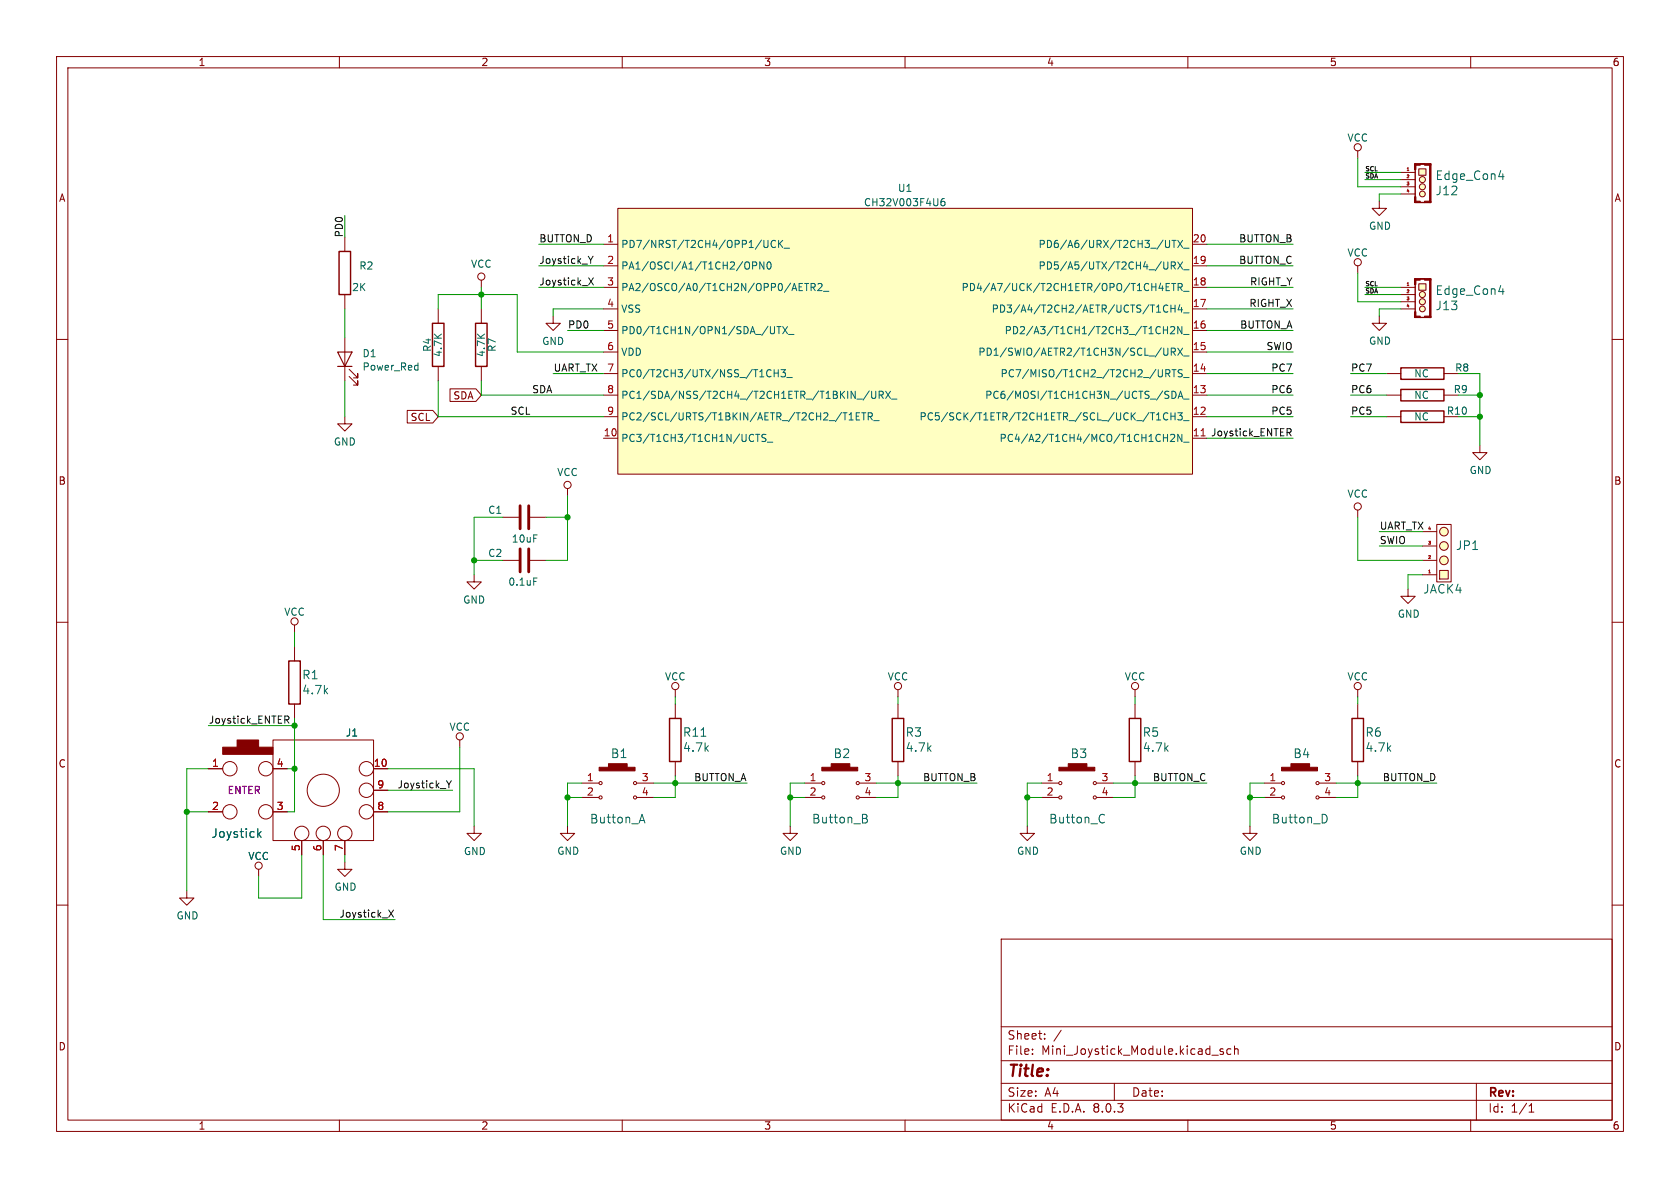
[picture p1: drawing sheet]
<svg xmlns="http://www.w3.org/2000/svg" width="297mm" height="210mm" viewBox="0 0 297 210" stroke-linecap="round" stroke-linejoin="round" font-family="sans-serif">
<g fill="none" stroke="#840000" stroke-width=".18">
<path d="M10 10h277v190h-277zM12 12h273v186h-273zM60 10v2M110 10v2M160 10v2M210 10v2M260 10v2M10 60h2M285 60h2M10 110h2M52.1 110.5v1.3M52.1 114.3v2.5"/>
<path d="M83.8 101.6v1.3h1.3l-1.3 1.2-1.3-1.2h1.3M285 110h2M52.1 124.5v2.5M81.3 130.8v1.3M102.9 138.4h3M112.6 138.4h3M200.7 121.9v1.3M200.7 124.5v2.5M200.7 134.6v2.6M240 121.9v1.3M240 124.5v2.5M240 134.6v2.6"/>
<path d="M10 160h2M100.3 146.1v1.2h1.3l-1.3 1.3-1.2-1.3h1.2M102.9 141h3M112.6 141h3M181.6 146.1v1.2h1.3l-1.3 1.3-1.3-1.3h1.3M285 160h2M177 166h108v32h-108zM60 198v2M110 198v2M160 198v2M177 194.5h108M177 191.5h108"/>
<path d="M177 187.5h108M177 181.5h108M182.5 186.3v.1M182.5 185.5v.1M184.7 183.6v.1M184.7 182.8v.1M187.6 182.1l-1.3 2M197 191.5v3M210 198v2M214.2 186.5h1.2M216.2 185.5l-.3-.1-.2 .2v.2l.5 .2v.3h-.5M217.6 185.5l-.4-.1-.3 .3v.4l.1 .2h.6"/>
<path d="M218.2 185.5l.3-.1 .3 .1 .1 .9M218.2 184.9v1.5M260 198v2M261 191.5v6.5M270.3 196.6h.9M270.3 195.5l.4-.4v1.5"/>
<circle cx="52.1" cy="109.9" r=".63"/>
<circle cx="81.3" cy="130.2" r=".63"/>
<circle cx="106.2" cy="138.4" r=".28"/>
<circle cx="112.3" cy="138.4" r=".28"/>
<circle cx="200.7" cy="121.3" r=".63"/>
<circle cx="240" cy="121.3" r=".63"/>
<circle cx="106.2" cy="141" r=".28"/>
<circle cx="112.3" cy="141" r=".28"/>
</g>
<path d="M51.1 116.8h2v7.7h-2zM199.6 127h2.1v7.6h-2.1zM239 127h2v7.6h-2z" fill="none" stroke="#840000" stroke-width=".25"/>
<g fill="#840000" stroke="#840000" stroke-width=".18">
<path d="M105.9 135.6h6.4v.7h-6.4z"/>
<path d="M107.6 135h3.3v.6h-3.3z"/>
</g>
<path d="M113.1 145h.8M113.5 144l.5 1.5" fill="none" stroke="#006464" stroke-width=".18"/>
<path d="M109.2 36.8h101.6v47h-101.6z" fill="#ffffc2"/>
<g fill="none" stroke="#840000" stroke-width=".18">
<path d="M109.2 36.8h101.6v47h-101.6zM243.8 35.6v1.2h1.3l-1.3 1.3-1.2-1.3h1.2M61 41.9v2.6M61 52.1v2.5M61 59.7v7.6M77.5 54.6v2.6M85.1 49.5v1.3M85.1 54.6v2.6M97.8 55.9v1.3h1.3l-1.3 1.2-1.3-1.2h1.3M106.7 43.2h2.5M106.7 58.4h2.5M106.7 54.6h2.5"/>
<path d="M106.7 50.8h2.5M106.7 47h2.5M210.8 43.2h2.6M210.8 58.4h2.6M210.8 54.6h2.6M210.8 50.8h2.6M210.8 47h2.6M240 47v1.3M243.8 55.9v1.3h1.3l-1.3 1.2-1.2-1.2h1.2M61 73.7v1.2h1.2l-1.2 1.3-1.3-1.3h1.3M61.7 66.5l1.5 1.6v-.8v.8h-.7M61.7 65.3l1.5 1.5v-.8v.8h-.7"/>
<path d="M77.5 64.8v2.5M85.1 64.8v2.5M106.7 77.5h2.5M106.7 73.7h2.5M106.7 69.9h2.5M106.7 66h2.5M106.7 62.2h2.5M210.8 77.5h2.6M210.8 73.7h2.6M210.8 69.9h2.6M210.8 66h2.6M210.8 62.2h2.6"/>
<path d="M245.1 73.7h2.5M245.1 69.9h2.5M245.1 66h2.5M255.3 69.9h2.5M255.3 66h2.5M261.6 78.7v1.3h1.3l-1.3 1.3-1.3-1.3h1.3M88.9 99.1h2.8M88.9 91.4h2.8M93.7 99.1h2.8M93.7 91.4h2.8M100.3 86.4v1.2M240 90.2v1.2"/>
<path d="M248.9 104.1v1.3h1.3l-1.3 1.3-1.3-1.3h1.3M119.4 121.9v1.3M119.4 124.5v2.5M119.4 134.6v2.6M142.2 138.4h3M151.9 138.4h3M158.7 121.9v1.3M158.7 124.5v2.5M158.7 134.6v2.6M184.1 138.4h3M193.9 138.4h2.9M223.5 138.4h3"/>
<path d="M233.2 138.4h3M83.8 146.1v1.2h1.3l-1.3 1.3-1.3-1.3h1.3M139.7 146.1v1.2h1.3l-1.3 1.3-1.3-1.3h1.3M142.2 141h3M151.9 141h3M184.1 141h3M193.9 141h2.9M221 146.1v1.2h1.2l-1.2 1.3-1.3-1.3h1.3M223.5 141h3M233.2 141h3"/>
<circle cx="85.1" cy="48.9" r=".63"/>
<circle cx="240" cy="46.4" r=".63"/>
<circle cx="100.3" cy="85.7" r=".63"/>
<circle cx="240" cy="89.5" r=".63"/>
<circle cx="119.4" cy="121.3" r=".63"/>
<circle cx="145.5" cy="138.4" r=".28"/>
<circle cx="151.6" cy="138.4" r=".28"/>
<circle cx="158.7" cy="121.3" r=".63"/>
<circle cx="187.5" cy="138.4" r=".28"/>
<circle cx="193.5" cy="138.4" r=".28"/>
<circle cx="226.8" cy="138.4" r=".28"/>
<circle cx="232.9" cy="138.4" r=".28"/>
<circle cx="145.5" cy="141" r=".28"/>
<circle cx="151.6" cy="141" r=".28"/>
<circle cx="187.5" cy="141" r=".28"/>
<circle cx="193.5" cy="141" r=".28"/>
<circle cx="226.8" cy="141" r=".28"/>
<circle cx="232.9" cy="141" r=".28"/>
</g>
<g fill="none" stroke="#006464" stroke-width=".18">
<path d="M166.9 35.1l-.3 .1a.86 .86 0 0 0 0 1.2l.4-.1 .1-.5-.3-.2h-.2l-.3 .2M132.4 46.5v.9M133.1 47l.6-.1 .1-.2-.1-.3-.6-.1v1.3M135 46.3v1.3l-.7-1.3v1.3M135.7 46.4l.2-.1a.68 .68 0 0 1 .4 .6 .68 .68 0 0 1-.4 .7l-.2-.2-.1-.3zM135.8 42.5v1l-.3 .3M136.9 57.7v1.1l-.1 .1-.4 .1M137.1 42.6a.6 .6 0 0 0-.8 .4 .6 .6 0 0 0 .6 .8l.2-.2M137.3 57.7h.8M137.6 42.5v1.3M137.7 57.7v1.3M137.8 43l.6 .8"/>
<path d="M138.4 42.5l-.8 .7M138.4 57.7l.8 1.3M138.6 43.9h1M139.2 57.7l-.8 1.3M139.4 59.1h1M141.3 51.4h.6M141.3 50.1h.6M142.2 50.1h.8M142.6 50.1v1.3M143.4 50.8l.6-.1 .1-.2v-.3l-.7-.1v1.3M143.7 50.8l.4 .6M144.6 50.2l.5-.1 .2 .4-.8 .9h.8"/>
<path d="M145.6 51.5h.9M204.9 51h.8M205.7 58.3h.7M206.2 50.7h.4M206.4 57.7v1.3M206.5 54a.6 .6 0 0 0-.9 .5 .6 .6 0 0 0 .6 .7l.3-.1M206.8 50.1h-.6v1.3h.6M206.8 42.5v1l-.3 .3M206.9 57.9l.5-.2 .3 .4-.8 .9h.8M207 53.9v1.3M207 54.5h.7M207.1 47l.6-.1 .1-.2-.1-.3-.6-.1v1.3"/>
<path d="M207.1 50.1h.8M207.2 42.5h.7M207.4 47l.4 .6M207.5 50.1v1.3M207.6 42.5v1.3M207.7 53.9v1.3M208.2 46.3l.9 1.3M208.2 42.5l.9 1.3M208.3 50.8l.6-.1 .1-.2-.1-.3-.6-.1v1.3M208.6 53.9l-.3 .9h.8M208.6 50.8l.4 .6M208.9 54.3v.9"/>
<path d="M208.9 57.7v1.3l-.7-1.3v1.3M209.1 46.3l-.9 1.3M209.1 42.5l-.9 1.3M209.2 43.9h1M209.2 59.1h1M209.2 55.3h1M209.2 51.5h1M209.2 47.7h1M73.5 64.6h.4M73.9 64.2v1.2M73.9 65.4h-.4M133.6 76.8h.7"/>
<path d="M134 76.8v1.2M135.4 76.8h-.5l-.2 .1v.4l.6 .2 .1 .3-.2 .2h-.5M135.7 78.2h.9M136.1 65.3l.2 .2M136.3 66.5l-.2 .1M136.9 65.3v1.3M136.9 66h.7M137.6 65.3v1.3M138.1 65.3h.8l-.5 .5 .4 .2v.5l-.2 .1-.5-.1M139.1 66.7h1M150.1 74.2h.7M150.1 73.3l.4-.3v1.2"/>
<path d="M151.4 73.6h.4M152 73h-.6v1.2h.6M152.3 73h.8M152.7 73v1.2M153.5 73.6h.6l.1-.2v-.3l-.7-.1v1.2M153.7 69.1l-1.1 1.6M153.8 73.6l.4 .6M154.1 69.2v1l.2 .2h.4l.1-.2v-1M154.5 74.4h.9M155.4 69.8h.6l.2-.2-.1-.3-.7-.1v1.2M155.7 69.8l.5 .6M156.6 69.2l.8 1.2"/>
<path d="M157.4 69.2l-.8 1.2M157.6 70.6h1M204.5 74.2h.7M204.5 73.3l.3-.3v1.2M205.7 77.4h.7M206.1 65.3h.5l.2 .3-.1 .4h-.6M206.2 69.2h.4M206.4 76.8v1.2M206.4 69.8l.2 .3-.2 .3M206.4 66l.4 .6M206.5 73.1a.6 .6 0 0 0-.9 .4 .6 .6 0 0 0 .6 .7l.3-.1M206.5 61.5l-.1 1.2-.2 .1-.4-.1"/>
<path d="M206.9 76.9l.5-.1 .3 .3-.8 .9h.8M207 73v1.2M207 73.6h.7M207.1 62.2l.6-.1 .1-.1-.1-.3-.6-.2v1.3M207.2 69.2a.64 .64 0 0 1 .7 .6 .64 .64 0 0 1-.7 .6zM207.2 65.3h.7M207.4 62.2l.4 .6M207.6 65.3v1.3M207.7 73v1.2M208.2 73h.8l-.4 .5 .3 .1v.5l-.1 .1-.6-.1M208.2 61.5l.9 1.3M208.3 70.4l.4-1.2 .4 1.2"/>
<path d="M208.4 70.1h.6M208.9 76.8v1.2l-.7-1.2v1.2M209 65.4l-.5-.1-.2 .2v.3l.6 .3 .1 .3-.2 .2h-.5M209.1 61.5l-.9 1.3M209.2 78.2h1M209.2 74.4h1M209.2 70.6h1M209.2 66.7h1M209.2 62.9h1M94.4 102.2h.6M152.5 144h.5l.2 .1 .1 .3-.3 .3M152.5 144.7h.5"/>
<path d="M153 144.7a.41 .41 0 0 1 .4 .3 .41 .41 0 0 1-.3 .5h-.6M194.8 144l.5 .1M195.3 145.3l-.5 .2M234.1 144a.82 .82 0 0 1 .5 .7 .82 .82 0 0 1-.5 .8"/>
</g>
<path d="M212.3 77.1h.8" fill="none" stroke="#a90000" stroke-width=".18"/>
<path d="M91.9 89.4v4.1M91.9 97v4.1M93.5 89.4v4.1M93.5 97v4.1" fill="none" stroke="#840000" stroke-width=".51"/>
<path d="M59.9 44.5h2.1v7.6h-2.1zM76.5 57.2h2v7.6h-2zM84.1 57.2h2v7.6h-2zM247.6 65h7.7v2.1h-7.7zM247.6 68.8h7.7v2.1h-7.7zM247.6 72.6h7.7v2.1h-7.7zM118.4 127h2v7.6h-2zM157.7 127h2.1v7.6h-2.1z" fill="none" stroke="#840000" stroke-width=".25"/>
<g fill="#840000" stroke="#840000" stroke-width=".18">
<path d="M187.2 135.6h6.3v.7h-6.3z"/>
<path d="M188.8 135h3.4v.6h-3.4z"/>
<path d="M226.6 135.6h6.3v.7h-6.3z"/>
<path d="M228.2 135h3.3v.6h-3.3z"/>
<path d="M145.3 135.6h6.3v.7h-6.3z"/>
<path d="M146.9 135h3.3v.6h-3.3z"/>
</g>
<path d="M59.7 62.2h2.5l-1.2 2.6zM59.7 64.8h2.5" fill="none" stroke="#840000" stroke-width=".2"/>
<path d="M250.8 50.2h1.3v1.1h-1.3z" fill="#ffffc2"/>
<g fill="#ffffc2" stroke="#ffffc2" stroke-width=".18">
<circle cx="251.5" cy="54.6" r=".51"/>
<circle cx="251.5" cy="53.3" r=".53"/>
<circle cx="251.5" cy="52.1" r=".53"/>
</g>
<g fill="none" stroke="#840000" stroke-width=".18">
<path d="M240 26.7v1.2M247.6 50.8h2.6M247.6 52.1h2.6M247.6 53.3h2.6M247.6 54.6h2.6M250.2 49.3h2.7v6.8h-2.7zM250.2 50.3v4.8M250.8 50.2h1.3v1.1h-1.3z"/>
<circle cx="240" cy="26" r=".63"/>
<circle cx="251.5" cy="52.1" r=".53"/>
<circle cx="251.5" cy="53.3" r=".53"/>
<circle cx="251.5" cy="54.6" r=".51"/>
</g>
<g fill="#840000" stroke="#840000" stroke-width=".18">
<path d="M251.8 55.9h1.2v.2h-1.2z"/>
<path d="M252.7 49.3h.3v6.8h-.3z"/>
<path d="M251.1 56.1h.8z"/>
<path d="M251.1 49.3h.8z"/>
<path d="M251.8 49.3h1.2v.2h-1.2z"/>
<path d="M250.1 55.9h1v.2h-1z"/>
<path d="M250.1 49.3h1v.2h-1z"/>
<path d="M250.1 55.1h.2v.9h-.2z"/>
<path d="M250.1 49.3h.2v1h-.2z"/>
</g>
<path d="M248.8 50.5h.3" fill="none" stroke="#a90000" stroke-width=".18"/>
<path d="M265 51.5h.9M265.7 51v1.1" fill="none" stroke="#006464" stroke-width=".18"/>
<path d="M250.8 29.8h1.3v1.2h-1.3z" fill="#ffffc2"/>
<g fill="#ffffc2" stroke="#ffffc2" stroke-width=".18">
<circle cx="251.5" cy="34.3" r=".51"/>
<circle cx="251.5" cy="33" r=".53"/>
<circle cx="251.5" cy="31.8" r=".53"/>
<circle cx="255.3" cy="94" r=".76"/>
<circle cx="255.3" cy="96.5" r=".76"/>
</g>
<g fill="none" stroke="#840000" stroke-width=".18">
<path d="M247.6 30.5h2.6M247.6 31.8h2.6M247.6 33h2.6M247.6 34.3h2.6M250.2 29h2.7v6.8h-2.7zM250.2 30v4.8M250.8 29.8h1.3v1.2h-1.3z"/>
<circle cx="251.5" cy="33" r=".53"/>
<circle cx="251.5" cy="31.8" r=".53"/>
<circle cx="251.5" cy="34.3" r=".51"/>
</g>
<g fill="#840000" stroke="#840000" stroke-width=".18">
<path d="M251.8 35.6h1.2v.2h-1.2z"/>
<path d="M252.7 29h.3v6.8h-.3z"/>
<path d="M251.1 35.8h.8z"/>
<path d="M251.1 29h.8z"/>
<path d="M251.8 29h1.2v.2h-1.2z"/>
<path d="M250.1 35.6h1v.2h-1z"/>
<path d="M250.1 29h1v.2h-1z"/>
<path d="M250.1 34.8h.2v.9h-.2z"/>
<path d="M250.1 29h.2v1h-.2z"/>
</g>
<path d="M248.8 30.2h.3" fill="none" stroke="#a90000" stroke-width=".18"/>
<path d="M265 31.2h.9M265.7 30.7v1" fill="none" stroke="#006464" stroke-width=".18"/>
<path d="M254.5 100.8h1.5v1.6h-1.5z" fill="#ffffc2"/>
<circle cx="255.3" cy="99.1" r=".76" fill="#ffffc2" stroke="#ffffc2" stroke-width=".18"/>
<g fill="none" stroke="#840000" stroke-width=".18">
<path d="M72 72.5h4.5l1 1.2-1 1.1h-4.5zM79.6 68.7h4.5l1 1.2-1 1.1h-4.5zM251.5 99.1h2.5M251.5 96.5h2.5M251.5 94h2.5M254 92.7h2.5v10.2h-2.5zM251.5 101.6h2.5M254.5 100.8h1.5v1.6h-1.5zM36.8 135.9h2.6M48.3 130.8h17.7v17.8h-17.7zM48.3 135.9h2.5M66 135.9h2.6"/>
<path d="M66 139.7h2.6M33 157.5v1.3h1.3l-1.3 1.2-1.3-1.2h1.3M36.8 143.5h2.6M45.7 153.7v1.2M48.3 143.5h2.5M53.3 148.6v2.5M57.1 148.6v2.5M61 152.4v1.3h1.2l-1.2 1.2-1.3-1.2h1.3M61 148.6v2.5M66 143.5h2.6"/>
<circle cx="255.3" cy="99.1" r=".76"/>
<circle cx="255.3" cy="96.5" r=".76"/>
<circle cx="255.3" cy="94" r=".76"/>
<circle cx="40.6" cy="135.9" r="1.27"/>
<circle cx="47" cy="135.9" r="1.27"/>
<circle cx="57.1" cy="139.7" r="2.84"/>
<circle cx="64.8" cy="135.9" r="1.27"/>
<circle cx="64.8" cy="139.7" r="1.27"/>
<circle cx="40.6" cy="143.5" r="1.27"/>
<circle cx="45.7" cy="153" r=".63"/>
<circle cx="47" cy="143.5" r="1.27"/>
<circle cx="53.3" cy="147.3" r="1.27"/>
<circle cx="57.1" cy="147.3" r="1.27"/>
<circle cx="61" cy="147.3" r="1.27"/>
<circle cx="64.8" cy="143.5" r="1.27"/>
</g>
<path d="M252.6 101.3h.3" fill="none" stroke="#a90000" stroke-width=".18"/>
<g fill="#840000" stroke="#840000" stroke-width=".18">
<path d="M41.9 130.8h3.8v1.3h-3.8z"/>
<path d="M39.4 132.1h8.9v1.3h-8.9z"/>
</g>
<path d="M45.7 147.4l.5 .6M46.2 147l-.6 .6" fill="none" stroke="#006464" stroke-width=".18"/>
<g fill="none" stroke="#0f0f0f" stroke-width=".18">
<path d="M104 45.3l.4 .7M104.1 49.1l.8 1.3M104.4 46v.6M104.8 45.3l-.4 .7M104.9 49.1l-.8 1.3M227.5 75.8h.5l.3 .2-.2 .4h-.6M227.8 76.4l.5 .6M50.4 126.6h.4l.3 .2-.1 .4h-.6M50.7 127.2l.4 .6M78.9 138l.5 .7M79.4 138.7v.6M79.8 138l-.4 .7"/>
<path d="M68.7 160.9l.9 1.2M69.6 160.9l-.9 1.2"/>
</g>
<g fill="none" stroke="#009600" stroke-width=".18">
<path d="M61 38.1v3.8M240 27.9v5.1h7.6M241.3 31.8h6.3M241.3 30.5h6.3M247.6 34.3h-3.8v1.3M61 54.6v5.1M77.5 54.6v-2.5h13.9v10.1h15.3M85.1 50.8v3.8M95.2 43.2h11.5M95.2 47h11.5M95.2 50.8h11.5M100.3 58.4h6.4"/>
<path d="M106.7 54.6h-8.9v1.3M213.4 58.4h15.2M213.4 43.2h15.2M213.4 47h15.2M213.4 54.6h15.2M213.4 50.8h15.2M240 48.3v5h7.6M241.3 52.1h6.3M241.3 50.8h6.3M247.6 54.6h-3.8v1.3M61 67.3v6.4M77.5 67.3v6.4h29.2"/>
<path d="M85.1 67.3v2.6h21.6M97.8 66h8.9M213.4 62.2h15.2M213.4 73.7h15.2M213.4 69.9h15.2M213.4 66h15.2M213.4 77.5h15.2M238.8 73.7h6.3M238.8 69.9h6.3M238.8 66h6.3M257.8 73.7h3.8M257.8 69.9h3.8"/>
<path d="M257.8 66h3.8v12.7M83.8 99.1h5.1M88.9 91.4h-5.1v10.2M96.5 91.4h3.8M100.3 87.6v11.5h-3.8M240 91.4v7.7h11.5M243.8 94h7.7M243.8 96.5h7.7M52.1 111.8v2.5M251.5 101.6h-2.6v2.5M36.8 135.9h-3.8v21.6M36.8 128.3h15.3"/>
<path d="M50.8 135.9h1.3M52.1 127v16.5h-1.3M68.6 135.9h15.2v10.2M68.6 139.7h11.4M81.3 132.1v11.4h-12.7M102.9 138.4h-2.6v7.7M115.6 138.4h16.5M119.4 137.2v3.8h-3.8M119.4 123.2v1.3M142.2 138.4h-2.5v7.7M154.9 138.4h17.8M158.7 137.2v3.8h-3.8"/>
<path d="M158.7 123.2v1.3M184.1 138.4h-2.5v7.7M196.8 138.4h16.6M200.7 137.2v3.8h-3.9M200.7 123.2v1.3M223.5 138.4h-2.5v7.7M236.2 138.4h17.8M240 123.2v1.3M240 137.2v3.8h-3.8M33 143.5h3.8M53.3 151.1v7.7h-7.6v-3.9M57.1 151.1v11.5h12.7"/>
<path d="M61 151.1v1.3M100.3 141h2.6M139.7 141h2.5M181.6 141h2.5M221 141h2.5"/>
</g>
<g fill="#009600" stroke="#009600" stroke-width=".18">
<circle cx="83.8" cy="99.1" r=".46"/>
<circle cx="139.7" cy="141" r=".46"/>
<circle cx="100.3" cy="141" r=".46"/>
<circle cx="119.4" cy="138.4" r=".46"/>
<circle cx="200.7" cy="138.4" r=".46"/>
<circle cx="181.6" cy="141" r=".46"/>
<circle cx="240" cy="138.4" r=".46"/>
<circle cx="221" cy="141" r=".46"/>
<circle cx="158.7" cy="138.4" r=".46"/>
<circle cx="100.3" cy="91.4" r=".46"/>
<circle cx="85.1" cy="52.1" r=".46"/>
<circle cx="261.6" cy="73.7" r=".46"/>
<circle cx="261.6" cy="69.9" r=".46"/>
<circle cx="52.1" cy="135.9" r=".46"/>
<circle cx="33" cy="143.5" r=".46"/>
<circle cx="52.1" cy="128.3" r=".46"/>
</g>
<text font-size="2.8" fill="#840000" x="178" y="190.9">Title:</text>
<g font-size="2.1" fill="#006464">
<text x="253.7" y="34.7">J12</text>
<text x="253.7" y="32">Edge_Con4</text>
<text x="253.7" y="52.3">Edge_Con4</text>
<text x="253.7" y="55">J13</text>
<text x="257.3" y="97.4">JP1</text>
<text x="251.5" y="105.1">JACK4</text>
<text x="53.3" y="120.3">R1</text>
<text x="53.3" y="122.9">4.7k</text>
<text x="120.7" y="130.4">R11</text>
<text x="160" y="130.4">R3</text>
<text x="201.9" y="130.4">R5</text>
<text x="241.3" y="130.4">R6</text>
<text x="107.9" y="134.2">B1</text>
<text x="120.7" y="133.1">4.7k</text>
<text x="147.3" y="134.2">B2</text>
<text x="160" y="133.1">4.7k</text>
<text x="189.2" y="134.2">B3</text>
<text x="201.9" y="133.1">4.7k</text>
<text x="228.6" y="134.2">B4</text>
<text x="241.3" y="133.1">4.7k</text>
<text x="37.3" y="148.3">Joystick</text>
<text x="104.2" y="145.8">Button_A</text>
<text x="143.5" y="145.8">Button_B</text>
<text x="185.4" y="145.8">Button_C</text>
<text x="224.8" y="145.8">Button_D</text>
</g>
<g font-size="2.1" fill="#840000">
<text x="178" y="184">Sheet:</text>
<text x="178" y="186.7">File:</text>
<text x="184.1" y="186.7">Mini_Joystick_Module.kicad_sch</text>
<text x="178" y="196.9">KiCad</text>
<text x="178" y="194.1">Size:</text>
<text x="184.7" y="194.1">A4</text>
<text x="185.7" y="196.9">E.D.A.</text>
<text x="193.3" y="196.9">8.0.3</text>
<text x="200" y="194.1">Date:</text>
<text x="263" y="194.3">Rev:</text>
<text x="263" y="196.9">Id:</text>
<text x="267.1" y="196.9">1/1</text>
</g>
<g font-size="1.8" fill="#840000">
<text x="35" y="11.9">1</text>
<text x="85" y="11.9">2</text>
<text x="135" y="11.9">3</text>
<text x="185" y="11.9">4</text>
<text x="235" y="11.9">5</text>
<text x="285" y="11.9">6</text>
<text x="10.3" y="35.9">A</text>
<text x="285.3" y="35.9">A</text>
<text x="80" y="70.8">SDA</text>
<text x="72.5" y="74.6">SCL</text>
<text x="10.3" y="85.9">B</text>
<text x="285.3" y="85.9">B</text>
<text x="10.3" y="135.9">C</text>
<text x="285.3" y="135.9">C</text>
<text x="10.3" y="185.9">D</text>
<text x="285.3" y="185.9">D</text>
<text x="35" y="199.9">1</text>
<text x="85" y="199.9">2</text>
<text x="135" y="199.9">3</text>
<text x="185" y="199.9">4</text>
<text x="235" y="199.9">5</text>
<text x="285" y="199.9">6</text>
</g>
<g font-size="1.8" fill="#006464">
<text x="238.1" y="25.2">VCC</text>
<text x="158.6" y="34.1">U1</text>
<text x="152.6" y="36.7">CH32V003F4U6</text>
<text x="241.9" y="40.8">GND</text>
<text x="63.4" y="47.9">R2</text>
<text x="83.2" y="47.5">VCC</text>
<text x="109.7" y="44">PD7/NRST/T2CH4/OPP1/UCK_</text>
<text x="109.7" y="47.9">PA1/OSCI/A1/T1CH2/OPN0</text>
<text x="183.5" y="47.9">PD5/A5/UTX/T2CH4_/URX_</text>
<text x="183.5" y="44">PD6/A6/URX/T2CH3_/UTX_</text>
<text x="238.1" y="45.5">VCC</text>
<text x="62.2" y="51.7">2K</text>
<text x="109.7" y="51.7">PA2/OSCO/A0/T1CH2N/OPP0/AETR2_</text>
<text x="169.9" y="51.7">PD4/A7/UCK/T2CH1ETR/OPO/T1CH4ETR_</text>
<text x="109.7" y="55.5">VSS</text>
<text x="109.7" y="59.3">PD0/T1CH1N/OPN1/SDA_/UTX_</text>
<text x="175.2" y="55.5">PD3/A4/T2CH2/AETR/UCTS/T1CH4_</text>
<text x="177.5" y="59.3">PD2/A3/T1CH1/T2CH3_/T1CH2N_</text>
<text x="64" y="63.3">D1</text>
<text x="64" y="65.7">Power_Red</text>
<text x="76.4" y="62.3" transform="rotate(-90 76.4 62.3)">R4</text>
<text x="78.3" y="63.2" transform="rotate(-90 78.3 63.2)">4.7K</text>
<text x="86" y="63.2" transform="rotate(-90 86 63.2)">4.7K</text>
<text x="87.9" y="62.3" transform="rotate(-90 87.9 62.3)">R7</text>
<text x="95.8" y="61.2">GND</text>
<text x="109.7" y="63.1">VDD</text>
<text x="172.9" y="63.1">PD1/SWIO/AETR2/T1CH3N/SCL_/URX_</text>
<text x="241.9" y="61.1">GND</text>
<text x="257.1" y="65.9">R8</text>
<text x="109.7" y="66.9">PC0/T2CH3/UTX/NSS_/T1CH3_</text>
<text x="109.7" y="70.7">PC1/SDA/NSS/T2CH4_/T2CH1ETR_/T1BKIN_/URX_</text>
<text x="174.1" y="70.7">PC6/MOSI/T1CH1CH3N_/UCTS_/SDA_</text>
<text x="176.8" y="66.9">PC7/MISO/T1CH2_/T2CH2_/URTS_</text>
<text x="249.9" y="66.9">NC</text>
<text x="249.9" y="70.7">NC</text>
<text x="256.9" y="69.7">R9</text>
<text x="109.7" y="74.5">PC2/SCL/URTS/T1BKIN/AETR_/T2CH2_/T1ETR_</text>
<text x="162.5" y="74.5">PC5/SCK/T1ETR/T2CH1ETR_/SCL_/UCK_/T1CH3_</text>
<text x="249.9" y="74.5">NC</text>
<text x="255.7" y="73.5">R10</text>
<text x="58.9" y="79">GND</text>
<text x="109.7" y="78.3">PC3/T1CH3/T1CH1N/UCTS_</text>
<text x="176.6" y="78.3">PC4/A2/T1CH4/MCO/T1CH1CH2N_</text>
<text x="259.7" y="84">GND</text>
<text x="98.4" y="84.4">VCC</text>
<text x="238.1" y="88.2">VCC</text>
<text x="86.2" y="91">C1</text>
<text x="86.2" y="98.7">C2</text>
<text x="90.4" y="96.1">10uF</text>
<text x="81.8" y="106.9">GND</text>
<text x="89.8" y="103.7">0.1uF</text>
<text x="50.2" y="109">VCC</text>
<text x="247" y="109.4">GND</text>
<text x="117.5" y="120.5">VCC</text>
<text x="156.8" y="120.5">VCC</text>
<text x="198.7" y="120.5">VCC</text>
<text x="238.1" y="120.5">VCC</text>
<text x="61" y="130.4">J1</text>
<text x="79.4" y="129.4">VCC</text>
<text x="43.8" y="152.2">VCC</text>
<text x="81.9" y="151.4">GND</text>
<text x="98.4" y="151.3">GND</text>
<text x="137.8" y="151.3">GND</text>
<text x="179.7" y="151.3">GND</text>
<text x="219.1" y="151.3">GND</text>
<text x="59.1" y="157.7">GND</text>
<text x="31.1" y="162.7">GND</text>
</g>
<g font-size="1.8" fill="#0f0f0f">
<text x="60.7" y="42.1" transform="rotate(-90 60.7 42.1)">PD0</text>
<text x="95.2" y="42.9">BUTTON_D</text>
<text x="95.2" y="46.7">Joystick_Y</text>
<text x="219" y="46.7">BUTTON_C</text>
<text x="219" y="42.9">BUTTON_B</text>
<text x="95.2" y="50.5">Joystick_X</text>
<text x="220.9" y="50.5">RIGHT_Y</text>
<text x="100.3" y="58.2">PD0</text>
<text x="219.1" y="58.2">BUTTON_A</text>
<text x="220.8" y="54.3">RIGHT_X</text>
<text x="97.8" y="65.8">UART_TX</text>
<text x="223.8" y="62">SWIO</text>
<text x="224.6" y="65.8">PC7</text>
<text x="238.8" y="65.8">PC7</text>
<text x="94" y="69.6">SDA</text>
<text x="224.6" y="69.6">PC6</text>
<text x="238.8" y="69.6">PC6</text>
<text x="90.2" y="73.4">SCL</text>
<text x="214" y="77.2">Joystick_ENTER</text>
<text x="224.6" y="73.4">PC5</text>
<text x="238.8" y="73.4">PC5</text>
<text x="243.8" y="93.7">UART_TX</text>
<text x="243.8" y="96.3">SWIO</text>
<text x="36.8" y="128">Joystick_ENTER</text>
<text x="70.2" y="139.4">Joystick_Y</text>
<text x="122.6" y="138.2">BUTTON_A</text>
<text x="163.1" y="138.2">BUTTON_B</text>
<text x="203.7" y="138.2">BUTTON_C</text>
<text x="244.4" y="138.2">BUTTON_D</text>
<text x="59.9" y="162.3">Joystick_X</text>
</g>
<g font-size="1.8" fill="#a90000">
<text x="107.2" y="42.9">1</text>
<text x="107.2" y="46.7">2</text>
<text x="210.8" y="46.7">19</text>
<text x="210.8" y="42.9">20</text>
<text x="107.2" y="50.5">3</text>
<text x="210.8" y="50.5">18</text>
<text x="107.2" y="54.4">4</text>
<text x="107.2" y="58.2">5</text>
<text x="210.8" y="58.2">16</text>
<text x="210.8" y="54.4">17</text>
<text x="107.2" y="62">6</text>
<text x="107.2" y="65.8">7</text>
<text x="210.8" y="65.8">14</text>
<text x="210.8" y="62">15</text>
<text x="107.2" y="69.6">8</text>
<text x="210.8" y="69.6">13</text>
<text x="106.6" y="77.2">10</text>
<text x="107.2" y="73.4">9</text>
<text x="210.8" y="77.2">11</text>
<text x="210.8" y="73.4">12</text>
<text x="37.4" y="135.6">1</text>
<text x="48.8" y="135.6">4</text>
<text x="66" y="135.6">10</text>
<text x="37.4" y="143.3">2</text>
<text x="48.8" y="143.3">3</text>
<text x="66.6" y="143.3">8</text>
<text x="66.6" y="139.4">9</text>
<text x="103.7" y="138.2">1</text>
<text x="103.7" y="140.7">2</text>
<text x="113.4" y="138.2">3</text>
<text x="113.4" y="140.7">4</text>
<text x="143" y="138.2">1</text>
<text x="143" y="140.7">2</text>
<text x="152.7" y="138.2">3</text>
<text x="152.7" y="140.7">4</text>
<text x="184.9" y="138.2">1</text>
<text x="184.9" y="140.7">2</text>
<text x="194.6" y="138.2">3</text>
<text x="194.6" y="140.7">4</text>
<text x="224.3" y="138.2">1</text>
<text x="224.3" y="140.7">2</text>
<text x="234" y="138.2">3</text>
<text x="234" y="140.7">4</text>
<text x="53.1" y="150.6" transform="rotate(-90 53.1 150.6)">5</text>
<text x="56.9" y="150.6" transform="rotate(-90 56.9 150.6)">6</text>
<text x="60.7" y="150.6" transform="rotate(-90 60.7 150.6)">7</text>
</g>
<text font-size="1.8" fill="#840084" x="40.1" y="140.6">ENTER</text>
<g font-size="1.1" fill="#0f0f0f">
<text x="241.3" y="31.6">SDA</text>
<text x="241.3" y="30.3">SCL</text>
<text x="241.3" y="51.9">SDA</text>
<text x="241.3" y="50.6">SCL</text>
</g>
<g font-size=".7" fill="#a90000">
<text x="248.5" y="30.2">1</text>
<text x="248.5" y="31.5">2</text>
<text x="248.5" y="32.8">3</text>
<text x="248.5" y="34">4</text>
<text x="248.5" y="50.5">1</text>
<text x="248.5" y="51.8">2</text>
<text x="248.5" y="53.1">3</text>
<text x="248.5" y="54.4">4</text>
<text x="252.3" y="93.7">4</text>
<text x="252.3" y="101.3">1</text>
<text x="252.3" y="98.8">2</text>
<text x="252.3" y="96.3">3</text>
</g>
</svg>
